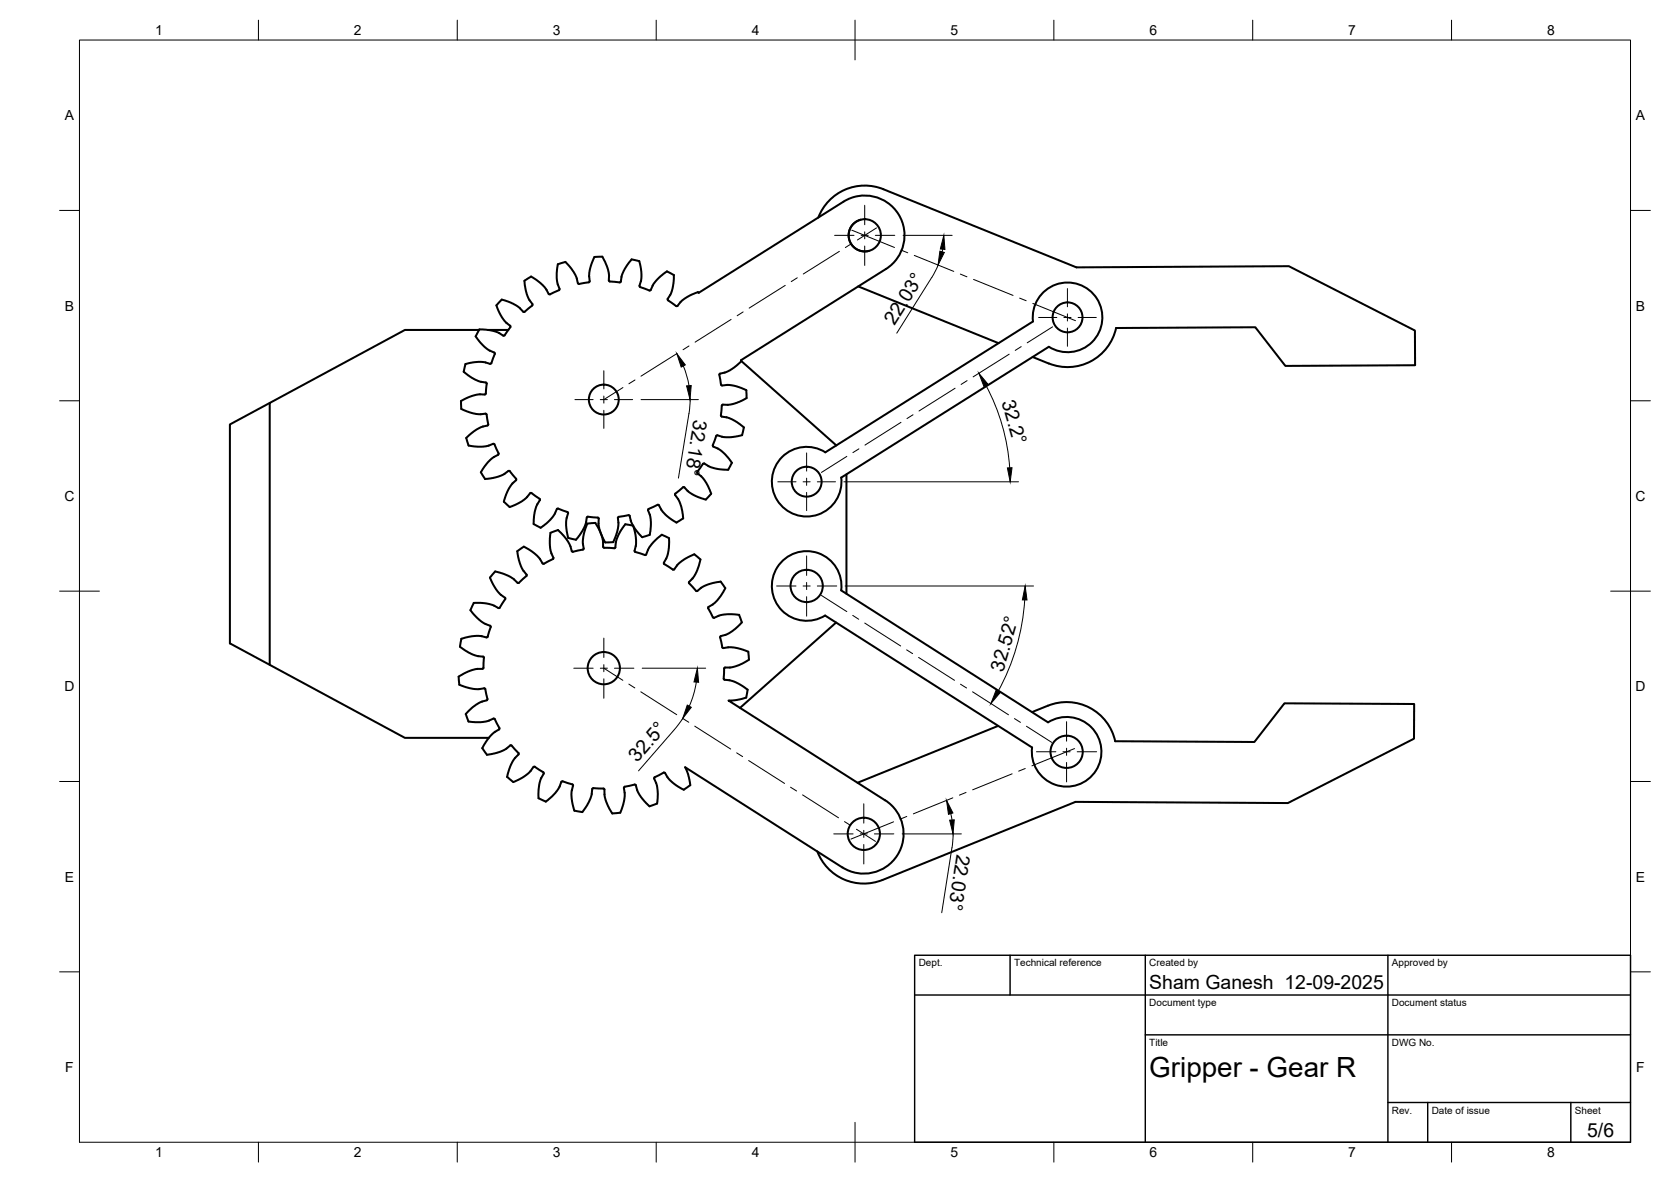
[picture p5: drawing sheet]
<svg xmlns="http://www.w3.org/2000/svg" width="420mm" height="297mm" viewBox="0 0 420 297" stroke-linecap="round" stroke-linejoin="round" font-family="sans-serif">
<!-- layer: Visible -->
<g fill="none" stroke="#000" stroke-width=".51">
<path d="M216.4 55.2a4.1 4.1 0 0 0-2.9 5 4.1 4.1 0 0 0 5 2.9M222.1 47.5l48.6 19.7 53.4-.3 31.7 16.2v8.7l-32.6 .2-7.6-9.8-35 .2a12.5 12.5 0 0 1-16.9 8.9M222.1 47.5a12.5 12.5 0 0 0-16.3 7.2M131.9 78.3h-.3l-2-1.6-2.6-1.2a1.06 1.06 0 0 0-1.7 .6l-.5 .6 .8 1.9 1.2 2 1.5 1.3M137.9 73.9l-.5-1.1-.9-1.1-2.8-2.1-.2-.1-1.6 1.1 .6 3.3 .5 1.4 .9 1.3-2 1.8M140.3 66.4l-.3 2v1.7l.7 2.7-2.4 1.2-.3-.1M142.2 65.8l2.2 2.8 .6 1.3 .3 1.3M142.2 65.8l-1.9 .6M148.1 70.9l-2.5 .5-.3-.2M153.1 70.5v-1.4l-.3-1.5-1.4-3.1-1.9 .1-1.2 3-.2 1.6 .2 1.5-.2 .2M158.8 65.2l-1.9 2.8-.6 1.3-.3 1.6-2.7-.2-.2-.2M158.8 65.2l1.9 .4 .6 3.2-.1 1.7-.4 1.3 .2 .3"/>
<path d="M168 75.5l2 1.4M169.4 69.1l-.3 3.4-.5 1.4-.7 1.2 .1 .3M169.4 69.1l-1.7-.9-.1 .1-2.5 2.1-.9 1.1-.7 1.5-2.5-.9M215.8 72l35.3 14.2M222.7 67.6l-36.4 22.9 .1 .3M222.8 67.6a10 10 0 0 0 3.1-13.8 10 10 0 0 0-13.8-3.1l-36.4 22.9-.2-.2-.3 .1-2.7 1.3-1.3 1-.9 1.1h-.3M119.6 84.5l2.3 2.8 1 .7 1.5 .7-.9 2.6-.3 .1M120.5 82.9h-18.7l-34 18.4v65.8M122.2 96.1l.2 .3-.3 2.7-2.8 .2-2.1 .8-1.3 .7 .1 2 2.1 .8 1.6 .4h2.5l.6 2.6-.2 .3-1.3 .3-1.4 .7-2.7 2.2 .8 1.9 3.5 .2 2.7-.7 1.2 2.4M122.7 82.9h5.1M123.2 91.4l-1.3-.4h-2.5l-2.4 .5-.2 .8-.2 1.1 1.2 .9 2.4 1.4 2 .4M128.3 81.9v.3l-1.6 2.2-1.4-.8-1.4-.5-3.4-.3-.9 1.7"/>
<path d="M259.7 89.7l4 1.7M263.7 87.1a8.8 8.8 0 0 0 13-4.4 8.8 8.8 0 0 0-7.3-11.6 8.8 8.8 0 0 0-9.7 9.7l-52.2 32.9a8.7 8.7 0 0 0-12.9 4.5 8.7 8.7 0 0 0 7.3 11.6 8.7 8.7 0 0 0 9.6-9.8l52.2-32.8M67.8 101.3l-10 5.4v55l44 23.7h21.1M125.4 113.9l-.1 .4-1.5 .8-1 .9-1.9 2.7 1.1 1.7h.1l3.2-.6 1.3-.6 1.2-.9M127.8 118.4h.4M128.2 118.4l1.6 2.1-1.1 1.2-.7 1.1-1.3 3.3 1.4 1.3h.2l3.1-1.5 1-.8 .9-1.1M175.3 118.9l1.8 1.7 .8 1.4 .9 1.9v.2l-1.3 1.4-3.4-1.2-1.1-.8-1.1-1.1-2.1 1.7M177.1 116.5l-.3 .1-1.5 2 .1 .3M181.3 104.4l.3-2.6 1.6-.1 1.3-.2 3.2-1.5v-1.9l-3.3-1.2-1.4-.2-1.6 .1-.5-2.6 .2-.3 1.2-.3 1.2-.5 1.7-1.2 1.2-1.2 23.9 21.2M181.3 104.4l.2 .3M181.5 104.7l1.4 .2 1.1 .4 3 2.1M184 116.3l-.5 1a1.06 1.06 0 0 1-1.4 .7l-3.2-.5-1.8-1"/>
<path d="M186.6 109.4l-3.1 .5-1.7-.1-1.6-.4-1 2.5 .2 .3 1.3 .6 1.4 1.1 1.9 2.4M187 107.4l-.4 1.9M212.8 119.2v30M133.3 123.9h.3l2.1 1.5v.3M135.7 125.7l-.9 1.8-.6 3.2a1.19 1.19 0 0 0 1 1.6l.7 .3M140 128l-.5 1.1-.9 1.2-2.7 2.3M140.3 127.8l-.3 .1M140.3 127.8l2.5 1-.5 2.2 .3 3.2a1.19 1.19 0 0 0 1.4 1.3l.8 .1 1.2-1.5 1.2-2.1 .4-2.1 2.7 .2 .3 .2M147.7 131.6l-1 3.2-.2 1.6 .3 1.4-.2 .3-2.7 .5-1.1-2.5-2.5-2.9-1.9 .7-.1 3.6 .3 1.5 .6 1.4-2.4 1.3-.4-.1-.7-1.3-1.2-1.1-2.8-1.8-1.3 .9-.3 .2 .6 3 .7 1.7 1 1.2v.3l-2.1 1.8-2.3-1.7-3.5-1.2-1.3 1.6 1.5 2.9 1.2 1.3 1.1 .8v.4l-1.5 2.2-2.6-1-2.9-.3a1.07 1.07 0 0 0-1.4 1.1l-.3 .7 1.4 1.7 1.7 1.4 1.8 .9M149.7 131.4l-2 .2M149.7 131.4l.9 1.6 .8 1.8 .2 1.2v1.4M150.5 130.4l.2 2.4 1 2.7a1.19 1.19 0 0 0 1.7 .8l.8-.1"/>
<path d="M158 129.5l-2.6 .5 .1 1.7-.1 1.2-1.2 3.4M159.2 132.1l.7 3.6v1.2l-.3 1.5 .1 .3 2.7 .8 .6-1.5 .7-1.1 2.7-2.5 1.8 .8-.2 3.7-.4 1.3-.7 1.2M159.2 132.1l-2-.4-1.7 2.7-.6 1.8-.3 1.5h-2.7l-.2-.3M163.1 127.9l-.1 .3 .6 2.3-.1 2.9-.1 1-1.2 .4a1.04 1.04 0 0 1-1.4-.5l-1.6-2.2-.5-1-.4-1.4-.2-.2M165.3 126.9l-2.2 1M165.4 126.9l.3 .1 .6 1.2 1 1.1 2.8 2 1.7-1M169.8 124.1v.3l.7 1 .7 1.7 .6 3.2M123.2 157.2l.2 .4-.9 2.5-2.8-.3-3.7 .7-.3 2 2.7 1.8 1.8 .6 1.3 .1 .2 .3-.2 2.7-2.9 .4-3.3 1.6 .2 2.1 3.3 1 1.6 .1 1.5-.2 .7 2.7-.2 .3M166.9 141.4l.1 .3 2.4 1.5 .9-1.2 1.2-1.1 3.1-1.6 1.5 1.3-.6 2.1-.6 1.5-.7 1.1-.9 .9M173.3 146.6l1.7 1.9h.3M173.3 146.2v.4M175.3 148.5l1.8-1.2 2.8-.9 1.3-.2 .7 .9 .5 .7-1.2 2-1.4 1.6-1.7 1.1"/>
<path d="M178.2 152.5l-.1 .4 1.1 2.2 .4 .1M179.6 155.3l1.2-.6 1.6-.3 3.4 .1 .7 1.9-2.6 2.3-1.3 .8-1.5 .5 .5 2.7 .3 .2M207.5 154.7a8.7 8.7 0 0 1-13-4.6 8.7 8.7 0 0 1 7.4-11.5 8.7 8.7 0 0 1 9.6 9.8l52 33.1a8.8 8.8 0 0 1 13 4.6 8.8 8.8 0 0 1-7.4 11.5 8.8 8.8 0 0 1-9.6-9.8l-52-33.1M210.2 156.4l-24.1 21.5M117.1 179.4l.7 1.9M122.4 176l-1.3 .3-1.3 .7-1.3 1-1.4 1.4M181.9 162.9l1.3-.2 1.6 .1 3.4 1M182.1 168l-.1 2.7 2.6 .6 2.2 1.1 1.2 .9-.2 1.2a.99 .99 0 0 1-1 1.1l-2.1 .4-1.5 .1 39.4 25M188.1 163.8l.2 2-.1 .1-3.1 1.5-1.5 .4h-1.3l-.2 .2M259.5 179a24.4 24.4 0 0 1 6.9-2.4 12.5 12.5 0 0 1 14 9.7l35 .2 7.6-9.8 32.6 .2-.1 8.7-31.7 16.2-53.4-.3-48.5 19.7a12.5 12.5 0 0 1-16.4-7.2M117.8 181.3l3.3 .2 1.6-.3 1.4-.6 .3 .1 1.2 2.5-2.3 1.8-2 3 1.1 1.7M122.4 189.7l3.4-.8 1.4-.7 1.3-.9 1.9 1.9v.4l-1.1 1.1-.8 1.4-1 3.1"/>
<path d="M127.5 195.2l1.6 1.3M134.1 192.8l-.8 1.1-1.2 1-3 1.6M134.1 192.7h.4l2.2 1.5-1 2.6-.3 3.8 1.8 .8 .4-.2 2.5-2.5 .6-1 .4-1.2M141.5 196.3l-.3 .2M141.5 196.3l2.4 .8M143.9 197.1l.2 .3-.4 1.7v1.4l.7 3.2M152 198.4l-.3-.2-2.7-.1-.3 1.7-.6 1.6-1.7 2.7M156.9 198l.2 2.1-.6 2.6-.5 1.5-1.2 .2a1.06 1.06 0 0 1-1.4-.8l-1.1-2.6-.3-1.2v-1.4M159.6 197.2l-2.5 .5-.2 .3M159.6 197.2l.3 .1 .4 1.5 .7 1.2 2.3 2.6M251 182.4l-35.4 14.3M144.4 203.7l2 .4"/>
<path d="M222.6 201.1a10 10 0 0 1 3 13.8 10 10 0 0 1-13.8 3.1l-39.5-25.2 .7 1.9 .6 2.6-1 .7a1.06 1.06 0 0 1-1.6 0l-2.5-1.9-1.4-2-2.5 1.2-.1 .4 .5 1.2 .4 1.7-.2 3.2v.1l-1.9 .7"/>
<circle cx="217.4" cy="59.1" r="4.1"/>
<circle cx="268.4" cy="79.8" r="3.8"/>
<circle cx="151.8" cy="100.4" r="3.8"/>
<circle cx="202.8" cy="121" r="3.8"/>
<circle cx="202.8" cy="147.3" r="4.1"/>
<circle cx="151.8" cy="167.9" r="4.1"/>
<circle cx="268.2" cy="188.9" r="4.1"/>
<circle cx="217.2" cy="209.5" r="4.1"/>
</g>
<!-- layer: BORDER -->
<g fill="none" stroke="#000" stroke-width=".25">
<path d="M20 10.1h390v276.9h-390zM65 5.1v5M115 5.1v5M165 5.1v5M215 5.1v10M265 5.1v5M315 5.1v5M365 5.1v5M15 52.9h5M410 52.9h5M15 100.7h5M410 100.7h5"/>
<path d="M15 148.6h10M405 148.6h10M15 196.4h5M410 196.4h5M15 244.2h5M410 244.2h5M65 287v5M115 287v5M165 287v5M215 282.1v9.9M265 287v5M315 287v5"/>
<path d="M365 287v5"/>
</g>
<!-- layer: TITLEBLOCK -->
<path d="M230 240.1h180v46.9h-180zM230 250h180M254 240.1v9.9M288 240.1v46.9M349 240.1v46.9M288 260.1h122M349 277.1h61M359 277.1v9.9M395 277.1v9.9" fill="none" stroke="#000" stroke-width=".36"/>
<!-- layer: Smart Centers -->
<g fill="none" stroke="#000" stroke-width=".25">
<path d="M209.8 59.1h4.9M214.2 57.8l10.7 4.4M216.5 59.1h1.8M217.4 51.6v4.9M217.4 58.3v1.7M220.1 59.1h4.9M220.4 57.3l-4.8 3M186.9 78.4l-1.5 .9M197.4 71.7l-9 5.7M200.5 69.8l-1.6 1M211.1 63.2l-9.1 5.7M214.1 61.3l-1.5 .9"/>
<path d="M217.4 61.8v4.9M226.6 62.9l1.6 .6M229.9 64.2l9.9 4M241.5 68.9l1.6 .7M244.8 70.2l9.9 4M256.4 74.9l1.6 .7M259.7 76.2l10.7 4.4M261.2 79.8h4.5M267.5 79.8h1.8M268.4 72.5v4.6M268.4 78.9v1.8M271.1 79.8h4.6"/>
<path d="M151.8 93.2v4.5M151.8 99.5v1.8M156.6 97.4l-4.8 3M159.7 95.5l-1.6 .9M170.2 88.8l-9 5.7M173.2 86.9l-1.5 1M183.8 80.3l-9 5.7M240.2 97.6l-9.1 5.7M243.2 95.7l-1.5 .9M253.7 89l-9 5.7M256.8 87.1l-1.5 1M264.7 82.1l-6.4 4.1"/>
<path d="M268.4 82.5v4.5M144.6 100.4h4.5M150.9 100.4h1.8M151.8 103.1v4.6M154.5 100.4h4.6M202.8 113.8v4.6M212.9 114.7l-6.4 4M216 112.8l-1.5 .9M226.5 106.1l-9 5.8M229.6 104.2l-1.6 1M195.6 121.1h4.6M201.9 121.1h1.8"/>
<path d="M202.8 120.2v1.8M202.8 123.7v4.6M202.8 139.7v4.9M205.5 121.1h4.6M195.3 147.3h4.9M201.9 147.3h1.8M202.8 146.4v1.8M202.8 150v4.8M205.5 147.3h4.9M206.5 149.6l6.4 4.1M214.4 154.7l1.5 .9M217.4 156.6l9.1 5.7"/>
<path d="M144.3 167.9h4.8M150.9 167.9h1.8M151.8 160.4v4.8M151.8 167v1.8M151.8 170.6v4.9M151.8 167.9l4.8 3.1M154.5 167.9h4.9M158.1 171.9l1.5 1M161.1 173.8l9.1 5.8M228 163.3l1.5 1M231 165.2l9 5.8M241.5 171.9l1.5 1"/>
<path d="M244.5 173.8l9.1 5.8M171.7 180.6l1.5 .9M174.7 182.5l9 5.7M185.2 189.2l1.5 .9M188.2 191.1l9.1 5.8M198.8 197.8l1.5 1M201.8 199.8l9 5.7M242.9 199.1l-1.7 .7M254.5 194.5l-9.9 4M255.1 180.6l1.5 .9M257.8 193.1l-1.7 .7M258.1 182.5l6.4 4.1"/>
<path d="M260.6 188.9h4.9M267.3 188.9h1.8M268.2 181.4v4.9M268.2 188v1.8M268.2 191.6v4.9M270.2 188.1l-10.7 4.4M270.8 188.9h4.9M209.6 209.6h4.9M212.3 206.5l1.5 .9M215.3 208.4l4.8 3M216.3 209.6h1.8M217.2 202v4.9"/>
<path d="M217.2 208.7v1.7M217.2 212.2v4.9M219.9 209.6h4.8M224.7 206.5l-10.7 4.4M228 205.2l-1.7 .7M239.6 200.5l-9.9 4"/>
</g>
<!-- layer: FD_Dimensions -->
<g fill="none" stroke="#000" stroke-width=".25">
<path d="M227.1 59.1h12.3M235.9 66.6l-1.6 3.1-8.8 14M237 62.6l-.1 .7M171.8 92l.8 2 .6 2.9M247.9 96.8a51.2 51.2 0 0 1 6 20.8M161.2 100.4h14.4M173.5 100.4l-.2 2.9-2.7 16.8M212.2 121.1h43.9M212.5 147.3h47.4M257.7 150.8a54.9 54.9 0 0 1-6.8 23M161.5 167.9h15.9M175.1 171.4a23.5 23.5 0 0 1-1.8 6.1"/>
<path d="M171.7 180.5l-1.8 2.4-9.4 10.8M226.8 209.6h14.9M239.1 204.5l.3 1.6M239.6 209.5l-.2 3.5-2.6 16.4"/>
</g>
<path d="M237.3 59.1l.3 3.6-1.2-.1zM236.3 63.1l1.1 .3-1.5 3.2zM170.2 88.9l2.1 2.8-1 .6zM172.6 97l1.2-.1-.3 3.5zM246.1 93.8l2.3 2.7-1 .6zM253.3 117.6l1.2-.1-.5 3.6zM257.8 147.3l.4 3.5h-1.1zM172.8 177.2l1 .5-2.1 2.9zM175.3 167.9l.4 3.6-1.2-.1zM250.4 173.5l1 .6-2.2 2.7zM238 201.1l1.6 3.2-1.1 .3zM238.8 206.1l1.1-.1-.3 3.6z" fill="#000" stroke="#000" stroke-width=".25"/>
<text font-size="7" x="289" y="270.6">Gripper - Gear R</text>
<g font-size="4.9">
<text x="224.9" y="81.9" transform="rotate(-58 224.9 81.9)">22.03°</text>
<text x="251.8" y="101" transform="rotate(74 251.8 101)">32.2°</text>
<text x="174.5" y="105.3" transform="rotate(99 174.5 105.3)">32.18°</text>
<text x="252.2" y="169" transform="rotate(-74 252.2 169)">32.52°</text>
<text x="160.2" y="191.9" transform="rotate(-49 160.2 191.9)">32.5°</text>
<text x="240.6" y="214.5" transform="rotate(99 240.6 214.5)">22.03°</text>
<text x="289" y="248.5">Sham Ganesh 12-09-2025</text>
<text x="399.1" y="285.7">5/6</text>
</g>
<g font-size="3.5">
<text x="39" y="8.8">1</text>
<text x="89" y="8.8">2</text>
<text x="139" y="8.8">3</text>
<text x="189" y="8.8">4</text>
<text x="239" y="8.8">5</text>
<text x="289" y="8.8">6</text>
<text x="339" y="8.8">7</text>
<text x="389" y="8.8">8</text>
<text x="16.3" y="30.2">A</text>
<text x="411.3" y="30.2">A</text>
<text x="16.3" y="78">B</text>
<text x="411.3" y="78">B</text>
<text x="16.2" y="125.9">C</text>
<text x="411.2" y="125.9">C</text>
<text x="16.2" y="173.7">D</text>
<text x="411.2" y="173.7">D</text>
<text x="16.3" y="221.6">E</text>
<text x="411.3" y="221.6">E</text>
<text x="16.4" y="269.4">F</text>
<text x="411.4" y="269.4">F</text>
<text x="39" y="290.8">1</text>
<text x="89" y="290.8">2</text>
<text x="139" y="290.8">3</text>
<text x="189" y="290.8">4</text>
<text x="239" y="290.8">5</text>
<text x="289" y="290.8">6</text>
<text x="339" y="290.8">7</text>
<text x="389" y="290.8">8</text>
</g>
<g font-size="2.5">
<text x="231" y="242.9">Dept.</text>
<text x="255" y="242.9">Technical reference</text>
<text x="289" y="242.9">Created by</text>
<text x="350" y="242.9">Approved by</text>
<text x="289" y="252.8">Document type</text>
<text x="350" y="252.8">Document status</text>
<text x="289" y="262.9">Title</text>
<text x="350" y="262.9">DWG No.</text>
<text x="350" y="279.9">Rev.</text>
<text x="360" y="279.9">Date of issue</text>
<text x="396" y="279.9">Sheet</text>
</g>
</svg>
